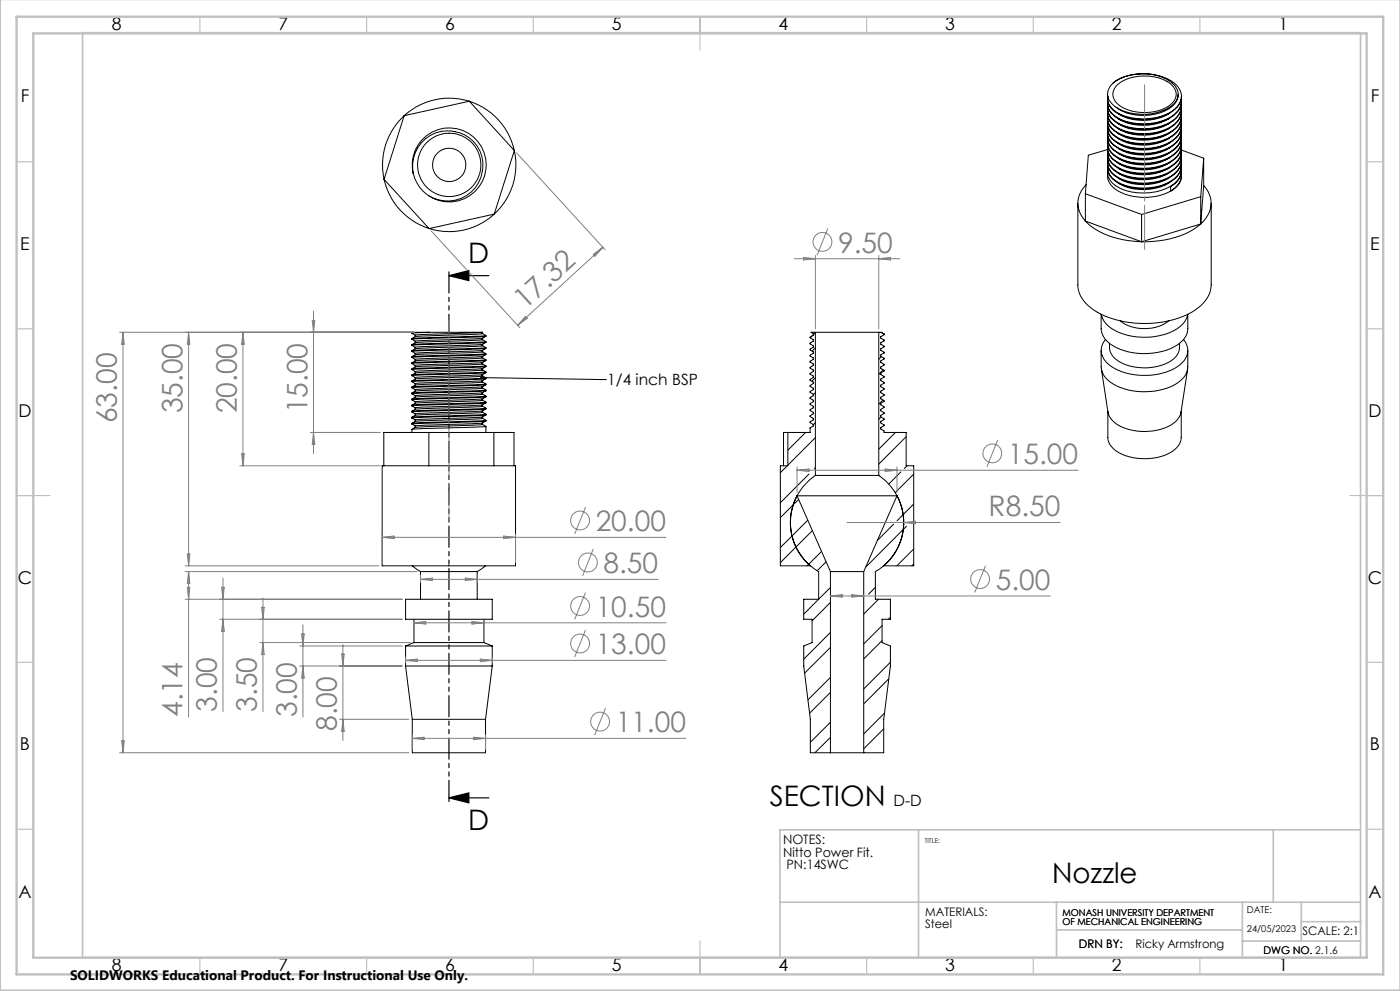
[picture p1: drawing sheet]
<svg xmlns="http://www.w3.org/2000/svg" width="420mm" height="297mm" viewBox="0 0 420 297" stroke-linecap="round" stroke-linejoin="round" font-family="sans-serif">
<g fill="none" stroke="#000" stroke-width=".3">
<path d="M121.2 34.7a20 20 0 0 0-6 19.1M121.2 34.7l-6 19.1M140.8 30.3a20.2 20.2 0 0 0-19.6 4.4M140.8 30.3a20.1 20.1 0 0 1 13.5 14.8M140.8 30.3l-19.6 4.4M140.8 30.3l13.5 14.8M332.2 28.3h.1M332.2 38.5v.2M332.3 28.3l.2 1.3M334 24.8a4.2 4.2 0 0 0-1.5 4.8M334 24.8a16.3 16.3 0 0 1 18.6 .4 4.6 4.6 0 0 1-.2 7.5 16.7 16.7 0 0 1-17.5 .8 4.6 4.6 0 0 1-2.5-4.5M334 24.8a15.7 15.7 0 0 1 17.6 .1 4.1 4.1 0 0 1-.5 7.1 16 16 0 0 1-16.7-.1l-1-.9-.9-1.4"/>
<path d="M335.2 25.4a13.8 13.8 0 0 1 16.3 0 3.7 3.7 0 0 1-.7 6.2 14.1 14.1 0 0 1-15.6-.5 3.6 3.6 0 0 1 0-5.7zM350.8 38.4a15.4 15.4 0 0 1-15.4 .1M351 33.9a15.4 15.4 0 0 1-15.5 .2M351 36.8a15.3 15.3 0 0 1-15.5 .2M351 35.3a15.2 15.2 0 0 1-15.7 .2M351 39.7a15.2 15.2 0 0 1-15.6 .2M353.5 28.2a5.4 5.4 0 0 1-3.9 5 15.1 15.1 0 0 1-14.8-1.1M354.4 34.1a5.2 5.2 0 0 1-3.2 5.4 17.2 17.2 0 0 1-16.3 0 4.6 4.6 0 0 1-2.5-4.6M354.4 32.7a5.2 5.2 0 0 1-3.2 5.3 17.2 17.2 0 0 1-16.3 0 4.6 4.6 0 0 1-2.5-4.6M354.4 31.2a5.2 5.2 0 0 1-3.2 5.3 17.2 17.2 0 0 1-16.3 0 4.6 4.6 0 0 1-2.5-4.6M354.4 29.7a5.3 5.3 0 0 1-3.2 5.4 17.2 17.2 0 0 1-16.3-.1 4.6 4.6 0 0 1-2.5-4.6M354.4 38.6a5.4 5.4 0 0 1-3.2 5.4 17.2 17.2 0 0 1-16.3-.1 4.6 4.6 0 0 1-2.5-4.5"/>
<path d="M354.4 37.1a5.4 5.4 0 0 1-3.2 5.4 17.2 17.2 0 0 1-16.3-.1 4.6 4.6 0 0 1-2.5-4.5M354.4 35.7a5.4 5.4 0 0 1-3.2 5.3 17.2 17.2 0 0 1-16.3 0 4.6 4.6 0 0 1-2.5-4.6M354.4 39.4a5.1 5.1 0 0 1-2.8 4.4 16.7 16.7 0 0 1-17.5-.2 4.2 4.2 0 0 1-1.9-3.6M354.4 37.9a5.1 5.1 0 0 1-2.7 4.4 17 17 0 0 1-17 .2 4.6 4.6 0 0 1-2.4-3.8M354.4 36.4a5.1 5.1 0 0 1-2.6 4.4 16.9 16.9 0 0 1-17.1 .2 4.7 4.7 0 0 1-2.5-4M354.4 35a5 5 0 0 1-2.6 4.3 16.7 16.7 0 0 1-17.5-.1l-1.4-1.4-.4-.9-.3-1.4M354.4 32a5.1 5.1 0 0 1-2.5 4.3 16.9 16.9 0 0 1-17.5 .1 4.5 4.5 0 0 1-2.2-3.8M354.4 29.1a4.9 4.9 0 0 1-2.4 4.1 16.3 16.3 0 0 1-18.1-.2 4.3 4.3 0 0 1-1.7-3.4M354.4 33.3v.2a5.7 5.7 0 0 1-3.5 4.9 17.4 17.4 0 0 1-15.9-.1 4.9 4.9 0 0 1-2.8-4.3M354.4 30.3v.2a6 6 0 0 1-4 5.2 17.1 17.1 0 0 1-16-.8 4.5 4.5 0 0 1-2.2-3.8M354.4 28.9v.1M354.4 31.8v.2"/>
<path d="M354.4 34.8v.2M354.4 36.3v.1M354.4 37.7v.2M354.4 39.2v.2M115.2 53.8a20.1 20.1 0 0 0 13.5 14.7M115.2 53.8l13.5 14.7M123.9 51.9a11.1 11.1 0 0 1 11-13.6 11.1 11.1 0 0 1 10.5 13.9 11.1 11.1 0 0 1-16 6.9M154.3 45.1a19.9 19.9 0 0 1-6 19.1M154.3 45.1l-6 19.1M325.6 58.1l16.9 6.2M325.6 58.1v8.1M325.8 55.3a7.4 7.4 0 0 0-.2 10.9"/>
<path d="M332.2 51.8a5.8 5.8 0 0 0 4.2 5.9 17.5 17.5 0 0 0 14.8-.4M332.2 50.3v.2M332.3 44.8l-5.8 1.7-.9 11.6M350.8 47.3a15.5 15.5 0 0 1-15.4 .1M350.8 50.3a15.4 15.4 0 0 1-15.3 .1M350.8 45.8a15.4 15.4 0 0 1-15.3 .2M350.9 54.6a15.4 15.4 0 0 1-15.4 .3M350.9 53.2a15.4 15.4 0 0 1-15.4 .2M350.9 51.7a15.4 15.4 0 0 1-15.5 .2M351 48.7a15.3 15.3 0 0 1-15.6 .2M351 42.7a15.2 15.2 0 0 1-15.6 .2M351 44.2a15.4 15.4 0 0 1-15.5 .3"/>
<path d="M351 41.2a15.3 15.3 0 0 1-15.6 .3M354.4 51.8a5.3 5.3 0 0 1-3.2 5.5M354.4 50.3a5.3 5.3 0 0 1-3.2 5.5 17.2 17.2 0 0 1-16.3 0 4.7 4.7 0 0 1-2.5-4.6M354.4 49a5.2 5.2 0 0 1-3.2 5.3 17.2 17.2 0 0 1-16.3 0 4.6 4.6 0 0 1-2.5-4.7M354.4 47.4a5.3 5.3 0 0 1-3.2 5.4 17.2 17.2 0 0 1-16.3 0 4.6 4.6 0 0 1-2.5-4.6M354.4 45.9a5.3 5.3 0 0 1-3.2 5.5 17.2 17.2 0 0 1-16.3-.1 4.6 4.6 0 0 1-2.5-4.6M354.4 44.4a5.3 5.3 0 0 1-3.2 5.5 17.2 17.2 0 0 1-16.3-.1 4.6 4.6 0 0 1-2.5-4.5M354.4 43a5.3 5.3 0 0 1-3.2 5.4 17.2 17.2 0 0 1-16.3 0 4.6 4.6 0 0 1-2.5-4.7M354.4 40.1a5.2 5.2 0 0 1-3.2 5.3 17.2 17.2 0 0 1-16.3 0 4.6 4.6 0 0 1-2.5-4.5M354.4 41.6a5.4 5.4 0 0 1-3.2 5.3 17.2 17.2 0 0 1-16.3 0 4.6 4.6 0 0 1-2.5-4.7M354.4 48.3a5.7 5.7 0 0 1-3.1 4.6 16.6 16.6 0 0 1-17.1-.3 4.4 4.4 0 0 1-2-3.7M354.4 46.8a5.4 5.4 0 0 1-3 4.6 16.5 16.5 0 0 1-17.3-.4 4.3 4.3 0 0 1-1.9-3.6"/>
<path d="M354.4 43.8a5.3 5.3 0 0 1-2.9 4.6 16.3 16.3 0 0 1-17.8-.7 4.4 4.4 0 0 1-1.5-3.3M354.4 40.9a6.7 6.7 0 0 1-4.9 5.6 17.6 17.6 0 0 1-14-.5 5.3 5.3 0 0 1-3.3-4.6M354.4 52.6a5.3 5.3 0 0 1-3.2 4.7M354.4 51.1a5.1 5.1 0 0 1-3.2 4.9v1.3M354.4 49.6a5.2 5.2 0 0 1-3.1 4.9 16.4 16.4 0 0 1-17.5-.8l-1-1.1-.4-1.3-.1-.8M354.4 45.2a6 6 0 0 1-3.8 5.2 17.6 17.6 0 0 1-15.3-.1 5.1 5.1 0 0 1-3.1-4.4M354.4 42.2a5.8 5.8 0 0 1-3.7 5.2 16.9 16.9 0 0 1-16.5-.8 4.5 4.5 0 0 1-2-3.7M354.4 40.7v.2M354.4 43.7v.1M354.4 46.6v.2M354.4 48.1v.2M354.4 45l6.7 2.4"/>
<path d="M360.2 58.9l-17.7 5.4M360.2 58.9v8.2M361.1 55.6a7.6 7.6 0 0 1-.9 11.5M361.1 47.4l-.9 11.5M361.1 47.4v8.2M361.1 55.6l-.9 11.5M148.3 64.2a20 20 0 0 1-19.6 4.3M148.3 64.2l-19.6 4.3M323.4 60.9v24.5a10 10 0 0 0 5.8 8.2 31.4 31.4 0 0 0 28.3 0 10.6 10.6 0 0 0 5.8-7.7l.1-25M325.6 66.2a24 24 0 0 0 16.9 6.3M325.6 66.2l16.9 6.3M342.5 64.3v8.2"/>
<path d="M360.2 67.1a26.6 26.6 0 0 1-17.7 5.4M360.2 67.1l-17.7 5.4M123.5 99.9l1.1 .6M123.7 99.6l-.1 .1M123.7 99.6h.1M123.8 99.6l-.2 .1M123.8 99.6h4.8M128.6 99.6l-5 .3v-.2M128.6 99.6h16M144.6 99.6v.4l-1.8 .2-18.2 .7M144.6 99.6l.2 .4 1 .5v.3M144.6 99.6l-20 .9"/>
<path d="M244.6 99.6h-1.3l.7 .4v.5l-1 .5v.2l1 .6v.5l-1 .5v.2l1 .6v.5l-1 .5v.3l1 .5v.5l-1 .6v.2l1 .5v.5l-1 .6v.2l1 .6v.4l-1 .6v.2l1 .6v.4l-1 .6v.2l1 .6v.5l-1 .5v.2M244.6 99.6h19M244.6 99.6v42.9M244.6 99.7l-.6 .7M263.6 99.6h.7M263.6 99.6v42.9M264.3 99.6l.9 .5M330.4 94.2a7.2 7.2 0 0 0 4.6 5.1 19.7 19.7 0 0 0 18.9-1.4 6 6 0 0 0 2.4-3.7v4.3a6.5 6.5 0 0 1-4.1 5.5 19.9 19.9 0 0 1-19-.9 6 6 0 0 1-2.9-4.6zM336.2 96.2a12.3 12.3 0 0 0 14.4 0M123.6 101.7l1 .6M123.6 103.5l1 .6M123.6 105.3h.1"/>
<path d="M123.6 105.3l1 .6M123.6 109l1 .5M123.6 110.8l1 .6M123.6 112.6l1 .6M123.6 114.4l1 .6M123.6 116.2l1 .6M123.6 118l1 .6M123.6 119.8l1 .6M123.6 101.5v.2M123.6 103.3v.2M123.6 105.1v.2M123.6 108.7v.3"/>
<path d="M123.6 110.6v.2M123.6 112.4v.2M123.6 114.2v.2M123.6 116v.2M123.6 117.8v.2M123.6 119.6v.2M123.6 107.2l1 .5M124.6 100.9l-1 .6M124.6 102.7l-1 .6M124.6 104.5l-1 .6M124.6 108.2l-1 .5M124.6 110l-1 .5"/>
<path d="M124.6 111.8l-1 .6M124.6 113.6l-1 .6M124.6 115.4l-1 .6M124.6 117.2l-1 .6M124.6 119l-1 .6M124.6 118.6v.4M124.6 116.8v.4M124.6 115v.4M124.6 113.2v.4M124.6 109.5v.5M124.6 107.7v.5M124.6 105.9v.4"/>
<path d="M124.6 104.1v.4M124.6 102.3v.4M124.6 100.5v.4M144.3 113.2l37.3 .6M144.6 119.6v.4l-1.8 .2-18.2 .7M144.6 117.8v.4l-.9 .1-19.1 .7M144.6 115.9v.5l-1.8 .1-18.2 .7M144.6 114.1v.5h-.9l-19.1 .8M144.6 112.3v.4l-1.8 .2-18.2 .7M144.6 110.5v.4l-.2 .1-19.8 .8M144.6 108.7v.4l-.9 .1-19.1 .8M144.6 106.9v.4l-1.8 .2-18.2 .7"/>
<path d="M144.6 105.1v.4l-.9 .1-19.1 .7M144.6 103.2v.5l-1.8 .1-18.2 .7M144.6 101.4v.5h-.9l-19.1 .8M144.7 110.5l-19.1 .7-1 .1v.5M144.7 119.5l-20.1 .9M144.7 117.7l-20.1 .9M144.7 115.9l-20.1 .9M144.7 114.1l-20.1 .9M144.7 112.3l-20.1 .9M144.7 108.6l-20.1 .9M144.7 106.8l-20.1 .9M144.7 105l-20.1 .9"/>
<path d="M144.7 103.2l-20.1 .9M144.8 119.5v.4l1 .6v.3l-1 .5M144.8 117.7v.4l1 .6v.2M144.8 115.9v.4l1 .6M144.8 114v.5l1 .6v.2M144.8 112.7l1 .5v.3M144.8 110.5v.4l1 .5v.3M144.8 108.6v.5l1 .5v.3M144.8 106.8v.4l1 .6v.3M144.8 105v.4l1 .6v.2l-22.2 .9v-.2M144.8 103.6l1 .6v.2M144.8 101.3v.5l1 .6v.2"/>
<path d="M144.8 112.3v.4M144.8 103.2v.4M145.7 106l-22.1 .9 1-.6M145.7 117.1l-22.1 .9M145.7 115.3l-22.1 .9M145.7 118.7l-22.1 .9M145.7 116.9l-22.1 .9M145.7 115.1l-22.1 .9M145.7 113.2l-22.1 1M145.7 111.4l-22.1 1M145.7 109.6l-22.1 .9M145.7 107.8l-22.1 .9"/>
<path d="M145.7 104.2l-22.1 .9M145.7 102.4l-22.1 .9M145.7 100.5l-22.1 1M145.8 119l-1 .5M145.8 116.9v.2l-1 .6M145.8 115.3l-1 .6M145.8 113.5l-1 .6M145.8 111.7l-1 .6M145.8 109.9l-1 .6M145.8 108.1l-1 .5M145.8 106.3l-1 .5M145.8 104.4l-1 .6"/>
<path d="M145.8 102.6l-1 .6M145.8 100.8l-1.4 .7-19.8 .8M145.8 118.9l-22.2 .9M145.8 113.5l-22.2 .9M145.8 111.7l-22.2 .9M145.8 109.9l-22.2 .9M145.8 108.1l-22.2 .9M145.8 104.4l-22.2 .9M145.8 102.6l-22.2 .9M145.8 100.8l-22.2 .9M181.6 113.8h.1M243 113.9l.1 .1"/>
<path d="M243 113.9l1 .6v.5l-1 .5v.3M243 115.7l1 .6v.5l-1 .5v.3l1 .5v.5l-1 .6v.2l1 .5v.5l-1 .6v.2l1 .6v.4l-1 .6v.2l1 .6v.4l-1 .6v.2l1 .6v.5l-1 .5v.2l1 .6v.5l-1 .5M243.3 119l-.3 .3M243.8 100.6l-.7 .7M244.6 113.2l-1 1.1M244.6 104.2l-1 1M244.6 117.7l-.6 .6M264.4 106.9l-.8 .8M264.9 119.9l-1.3 1.2M264.9 110.8l-1.3 1.4M265.2 100.1h.1M265.2 100.1v.2l-1 .6v.4l1 .6v.3l-1 .5v.5l1 .5v.3l-1 .5v.5l1 .5v.3l-1 .6v.4l1 .6v.2l-1 .6v.4l1 .6v.2l-1 .6v.4l1 .6v.2l-1 .6v.5l1 .5v.2l-1 .6v.4l1 .6v.3l-1 .5v.5l1 .5v.3l-1 .5v.5l1 .5v.3l-1 .6v.4l1 .6v.2l-1 .6v.4l1 .6v.2l-1 .6v.4l1 .6v.2l-1 .6v.5l1 .5v.2l-1 .6v.4l1 .6-.3 .4a.62 .62 0 0 0-.7 .7 .62 .62 0 0 0 .7 .6l.3 .1v.5h6.7v10h2.2v30h-9a17 17 0 0 0-1.5-27.1"/>
<path d="M330.3 105v4.9a6.8 6.8 0 0 0 4.7 5.8 20.4 20.4 0 0 0 18.1-.8 6.2 6.2 0 0 0 3.2-5v-4.9M330.4 110.6l2 12.9a7.7 7.7 0 0 0 6.3 5.2 16.2 16.2 0 0 0 14-2.4 5.1 5.1 0 0 0 1.6-2.8l2-12.9M331.6 101.7a5.1 5.1 0 0 0 1.6 8 19.6 19.6 0 0 0 20.7-.3 5.1 5.1 0 0 0 1.2-7.7M332.8 102.9a5.8 5.8 0 0 0 4.6 6.3 16 16 0 0 0 14.7-1.7 4.8 4.8 0 0 0 1.7-4.6M115.1 139.6h-.4v30h40v-30h-6.5M115.1 139.6h13.6M115.1 139.6v-10h39.1v10M123.6 121.7l1 .5M123.6 123.5l1 .5M123.6 125.3h.1M123.6 125.3l1 .6M123.6 127.1l1 .6"/>
<path d="M123.6 121.4v.3M123.6 123.3v.2M123.6 126.9v.2M123.6 128.7v.9M124.6 120.9l-1 .5M124.6 122.7l-1 .5M124.6 124.5l-1 .6M124.6 126.3l-1 .6M124.6 128.1l-1 .6M124.6 125.9v.4M124.6 124v.5M124.6 122.2v.5"/>
<path d="M124.6 120.4v.5M124.6 127.7v.4M128.7 139.6h19.5M128.7 129.6v10M144.6 125v.4l-1.8 .2-18.2 .7M144.6 123.2v.4l-.2 .1-19.8 .8M144.6 121.4v.4l-.9 .1-19.1 .8M144.6 126.8v.5h-.9l-19.1 .8M144.7 126.8l-20.1 .9M144.7 125l-20.1 .9M144.7 123.2l-20.1 .8M144.7 121.3l-20.1 .9"/>
<path d="M144.8 126.7v.5l1 .6v1.8M144.8 125v.4l1 .5M144.8 123.2v.4l1 .5v.3M144.8 121.3v.5l1 .5v.3M145.7 126.2l-22.1 .9M145.7 120.8l-22.1 .9M145.7 127.8l-22.1 .9M145.7 125.9l-22.1 1M145.7 124.1l-22.1 1M145.7 122.3l-22.1 .9M145.7 120.5l-22.1 .9M145.8 126v.2l-1 .6"/>
<path d="M145.8 124.4l-1 .6M145.8 122.6l-1 .6M145.8 124.4l-22.2 .9v-.2M145.8 122.6l-22.2 .9M148.2 129.6v10M236.2 139.6l-2.1 2.1M236.4 129.6v10h-2.3v30h9.1a17 17 0 0 1 1.4-27.1M241.7 129.6l-5.3 5.3M243 128.2v1.4h-7.9v10M243.1 128.2l-.1 .1M244.6 126.7l-.6 .6M244.6 131.2l-8.2 8.2"/>
<path d="M264.3 125l-.7 .7M268.6 129.6l-5 5M271.9 130.9l-8.3 8.2M272.1 139.6l-.8 .8M332.4 123.3v7.8a5.8 5.8 0 0 0 4.2 5 16.9 16.9 0 0 0 15.4-1.1 5.1 5.1 0 0 0 2.4-3.9v-7.8M239.1 148.6h30M239.1 148.6a17 17 0 0 0 6.5 22.7v8.3h-4.5v6h2.5v7l-2.5 1v6l2 16v10h6M239.1 148.6l10 22.7M239.6 149.7l-5.5 5.4M242.3 155.9l-8.2 8.2M242.7 142.1l-8.6 8.6M243.7 159l-9.6 9.6"/>
<path d="M244.6 142.5h19M244.6 140.2l-.3 .2M268.1 157.1l-4.9 4.9M269.1 148.6a16.9 16.9 0 0 1-6.5 22.7v8.3h4.5v6h-2.5v7l2.5 1v6l-2 16v10h-6M269.1 148.6l-10 22.7M270.3 141.4l-3.7 3.7M272 157.7l-12.3 12.3M274.1 151.1l-5 5M274.1 142.1l-5.5 5.5M121.7 179.6h26v6h-26zM123.7 169.6l2.5 1.7M126.2 171.3h17"/>
<path d="M126.2 171.3v8.3M143.2 171.3v8.3M145.6 169.6l-2.4 1.7M245.6 179.6l-4.5 4.5M246.5 165.3l-4.4 4.3M247.8 168.4l-2.7 2.7M249.1 171.3h10M249.1 171.3v54.3M249.1 176.1l-3.5 3.5M259.1 171.3v54.3M262.6 176l-2 2.1M263.6 179.6l-4.5 4.4"/>
<path d="M274.1 164.5l-5 5.1M274.1 169l-.6 .6M121.7 199.6h26M121.7 193.6h26M121.7 199.6l2 16M121.7 193.6v6M124.2 192.6h21M124.2 192.6l-2.5 1M124.2 185.6v7M145.2 192.6l2.5 1M145.2 185.6v7M147.7 199.6l-2 16"/>
<path d="M147.7 193.6v6M249.1 189.5l-8 8.1M249.1 180.5l-5.5 5.6M249.1 194l-7.7 7.8M264.6 192l-5.5 5.5M264.6 187.5l-5.5 5.5M267.1 185l-.6 .6M267.1 198.5l-8 8M123.7 215.6h22M123.7 215.6v10h22v-10M249.1 203l-6.7 6.7M249.1 216.5l-6 6"/>
<path d="M249.1 207.5l-6.2 6.2M265.1 218.4l-6 6M265.4 213.7l-6.3 6.3M266.6 203.4l-7.5 7.6M249.1 225.6h10M249.1 221l-4.6 4.6"/>
<circle cx="134.3" cy="49.7" r="10.6"/>
<circle cx="134.8" cy="49.4" r="5"/>
<circle cx="134.8" cy="49.4" r="9.5"/>
</g>
<g fill="none" stroke="#808080" stroke-width=".3">
<path d="M155 45.8l26.5 29.1M129.4 69.2l26.6 29M178 76.2l2.8-2.1-2.3 2.7zM180.8 74.1l-25.5 23.4M238.3 77.5h31.7M241.1 77.1l3.5 .4-3.5 .4zM244.6 76.5v22.1M248.4 68.5l-3.3 8M263.6 76.5v22.1M263.6 77.5l3.6-.4v.8zM35.9 99.6h88.3M36.9 99.6v126"/>
<path d="M36.9 99.6l.4 3.5h-.8zM56.6 99.6l.3 3.5h-.7zM56.6 99.6v70M72.9 99.6l.4 3.5h-.8zM72.9 99.6v40M93.7 96h.7l-.3 3.6zM94.1 93.2v42.8M157.7 94.8l.5 .6-2.9 2.1zM71.9 139.6h42.2M72.5 136h.8l-.4 3.6zM93.1 129.6h21M94.1 129.6l.3 3.5h-.7z"/>
<path d="M239.1 139.9v7.7M269.1 139.9v7.7M299.3 131.9l-3.2 8M175.6 152l-3.2 8M239.1 140.9h84.4M239.1 140.9l3.6-.4v.8zM254.1 156.6h64M265.6 140.5l3.5 .4-3.5 .4zM271.1 156.6l3.6-.4v.8zM55.6 169.6h58.1M55.6 171.3h69.6M55.6 179.6h65"/>
<path d="M56.2 166h.7l-.3 3.6zM56.2 176h.7l-.3 3.6zM56.6 171.3v43.6M56.6 171.3l.3 3.6h-.7zM66.5 176h.8l-.4 3.6zM66.9 173.2v40.1M78.9 179.2v34.1M114.7 160.1v8.5M114.7 161h85.1M114.7 161l3.5-.3v.7zM126.2 172.3v2.3M126.2 173.6h71.2"/>
<path d="M126.2 173.6l3.5-.4v.8zM139.6 173.2l3.6 .4-3.6 .4zM143.2 172.3v2.3M151.1 160.7l3.6 .3-3.6 .4zM154.7 160.1v8.5M175.6 177.6l-3.2 8M178 164.5l-3.2 8.1M249.1 178.6h66M249.1 178.6l3.6-.4v.8zM255.6 178.2l3.5 .4-3.5 .4zM295.7 169.5l-3.3 8.1M65.9 185.6h54.7"/>
<path d="M66.9 185.6l.4 3.6h-.8zM77.9 192.6h45.3M78.5 182h.8l-.4 3.6zM78.9 192.6l.4 3.5h-.8zM89.9 193.6h30.7M89.9 199.6h30.7M90.5 190h.8l-.4 3.6zM90.9 187.3v27.6M90.9 199.6l.4 3.6h-.8zM102.5 196h.8l-.4 3.6zM102.9 193.2v28.7M121.7 196.9v1.7"/>
<path d="M121.7 197.9h78.1M121.7 197.9l3.5-.4v.8zM124.2 185.7v5.9M124.2 186.7h75.6M124.2 186.7l3.5-.4v.7zM141.6 186.3l3.6 .4-3.6 .3zM144.1 197.5l3.6 .4-3.6 .4zM145.2 185.7v5.9M147.7 196.9v1.7M175.6 188.8l-3.2 8.1M101.9 215.6h20.8M102.9 215.6l.4 3.5h-.8z"/>
<path d="M181.6 212.2l-3.2 8.1M35.9 225.6h86.8M36.5 222h.8l-.4 3.6zM123.7 220.3v4.3M123.7 221.3h82.1M123.7 221.3l3.5-.4v.8zM142.1 220.9l3.6 .4-3.6 .4zM145.7 220.3v4.3"/>
<circle cx="246.7" cy="72.5" r="2.83"/>
<circle cx="297.7" cy="135.9" r="2.83"/>
<circle cx="174" cy="156" r="2.83"/>
<circle cx="176.4" cy="168.6" r="2.83"/>
<circle cx="294" cy="173.6" r="2.83"/>
<circle cx="174" cy="192.8" r="2.83"/>
<circle cx="174" cy="181.6" r="2.82"/>
<circle cx="180" cy="216.3" r="2.83"/>
</g>
<path d="M134.7 82.6l6-1.5v3zM134.7 82.6h11.9M134.7 239.1l6-1.5v3zM134.7 239.1h11.9" fill="none" stroke="#000" stroke-width=".35"/>
<path d="M134.7 80.6v160.5" fill="none" stroke="#000" stroke-width=".35" stroke-dasharray="6.3 1.3 1.3 1.3 1.3 1.3" stroke-dashoffset="-.9"/>
<g fill="none" stroke="#c0c0c0" stroke-width=".35">
<path d="M60 5v5M110 5v5M160 5v5M210 5v10M260 5v5M310 5v5M360 5v5M5 48.5h5M410 48.5h5M5 98.5h5M410 98.5h5M5 148.5h10"/>
<path d="M405 148.5h10M5 198.5h5M410 198.5h5M5 248.5h5M410 248.5h5M60 287v5M110 287v5M160 287v5M210 282v10M260 287v5M310 287v5M360 287v5"/>
</g>
<path d="M.1 -.1v296.9h419.9M24.8 9.8h383.4v277.2h-383.4zM275.6 248.7v38.3M382 248.7v21.7M408.1 248.7h-174.1v38.3M234 270.4h174.1M316.9 278.7h55.8M316.9 270.4l.1 16.6M372.7 270.4v16.6M390.4 270.4v11.6M390.4 276.2h17.9M372.7 282h35.5" fill="none" stroke="#c0c0c0" stroke-width=".5"/>
<path d="M5 5h410v287h-410zM10 10h400v277h-400z" fill="none" stroke="#c0c0c0" stroke-width=".7"/>
<path d="M343.4 74.8v-49.4" fill="none" stroke="#808080" stroke-width=".3" stroke-dasharray="15.2 1.3 1.3 1.3" stroke-dashoffset="2"/>
<path d="M134.7 156.6v-60.5" fill="none" stroke="#808080" stroke-width=".3" stroke-dasharray="15.2 1.3 1.3 1.3" stroke-dashoffset="6"/>
<g fill="#000">
<path d="M144.1 113a.26 .26 0 0 1 .4 0 .26 .26 0 0 1-.1 .4 .26 .26 0 0 1-.4-.2h.3h-.3z"/>
<path d="M134.7 82.6l6-1.5v3zM134.7 239.1l6-1.5v3z"/>
</g>
<g font-size="8.5" fill="#808080">
<text x="251.4" y="75.7">9.50</text>
<text x="157.5" y="93" transform="rotate(-42 157.5 93)">17.32</text>
<text x="54.7" y="123.9" transform="rotate(-90 54.7 123.9)">35.00</text>
<text x="71.1" y="123.9" transform="rotate(-90 71.1 123.9)">20.00</text>
<text x="92.2" y="123.9" transform="rotate(-90 92.2 123.9)">15.00</text>
<text x="35.1" y="126.8" transform="rotate(-90 35.1 126.8)">63.00</text>
<text x="302.4" y="139.1">15.00</text>
<text x="296.6" y="154.8">R8.50</text>
<text x="178.7" y="159.2">20.00</text>
<text x="181.1" y="171.8">8.50</text>
<text x="298.7" y="176.7">5.00</text>
<text x="178.7" y="184.8">10.50</text>
<text x="178.7" y="196">13.00</text>
<text x="54.7" y="214.9" transform="rotate(-90 54.7 214.9)">4.14</text>
<text x="65.1" y="213.3" transform="rotate(-90 65.1 213.3)">3.00</text>
<text x="77.1" y="213.3" transform="rotate(-90 77.1 213.3)">3.50</text>
<text x="89.1" y="214.9" transform="rotate(-90 89.1 214.9)">3.00</text>
<text x="101.1" y="219.1" transform="rotate(-90 101.1 219.1)">8.00</text>
<text x="184.7" y="219.5">11.00</text>
</g>
<g font-size="8.5">
<text x="140.4" y="78.8">D</text>
<text x="230.9" y="241.4">SECTION</text>
<text x="140.4" y="248.8">D</text>
<text x="315.6" y="264.7">Nozzle</text>
</g>
<g font-size="5.3">
<text x="33.5" y="8.9">8</text>
<text x="83.5" y="8.9">7</text>
<text x="133.5" y="8.9">6</text>
<text x="183.5" y="8.9">5</text>
<text x="233.5" y="8.9">4</text>
<text x="283.5" y="8.9">3</text>
<text x="333.5" y="8.9">2</text>
<text x="383.5" y="8.9">1</text>
<text x="6.2" y="30.7">F</text>
<text x="411.2" y="30.7">F</text>
<text x="6.1" y="74.9">E</text>
<text x="411.1" y="74.9">E</text>
<text x="5.5" y="124.9">D</text>
<text x="410.5" y="124.9">D</text>
<text x="5.3" y="174.9">C</text>
<text x="410.3" y="174.9">C</text>
<text x="6" y="224.9">B</text>
<text x="411" y="224.9">B</text>
<text x="5.5" y="269.2">A</text>
<text x="410.5" y="269.2">A</text>
<text x="33.5" y="290.9">8</text>
<text x="83.5" y="290.9">7</text>
<text x="133.5" y="290.9">6</text>
<text x="183.5" y="290.9">5</text>
<text x="233.5" y="290.9">4</text>
<text x="283.5" y="290.9">3</text>
<text x="333.5" y="290.9">2</text>
<text x="383.5" y="290.9">1</text>
</g>
<g font-size="4.7">
<text x="182.2" y="115.5">1/4 inch BSP</text>
<text x="268" y="241.4">D-D</text>
</g>
<text font-size="4.1" x="21" y="293.7">SOLIDWORKS Educational Product. For Instructional Use Only.</text>
<g font-size="3.9">
<text x="234.9" y="252.8">NOTES:</text>
<text x="234.9" y="256.7">Nitto Power Fit.</text>
<text x="235.9" y="260.6">PN:14SWC</text>
</g>
<g font-size="3.5">
<text x="277.6" y="274.5">MATERIALS:</text>
<text x="277.6" y="278.1">Steel</text>
<text x="390.7" y="280.2">SCALE: 2:1</text>
<text x="323.7" y="284.2">DRN BY:</text>
<text x="340.7" y="284.2">Ricky Armstrong</text>
</g>
<g font-size="3.2">
<text x="379.1" y="285.9">DWG NO. 2.1.6</text>
<text x="379.1" y="285.9">DWG NO.</text>
</g>
<g font-size="2.8">
<text x="318.8" y="274.4">MONASH UNIVERSITY DEPARTMENT</text>
<text x="374.1" y="273.7">DATE:</text>
<text x="318.8" y="277.2">OF MECHANICAL ENGINEERING</text>
<text x="374.1" y="279.3">24/05/2023</text>
</g>
<text font-size="2" x="277.4" y="252.8">TITLE:</text>
</svg>
